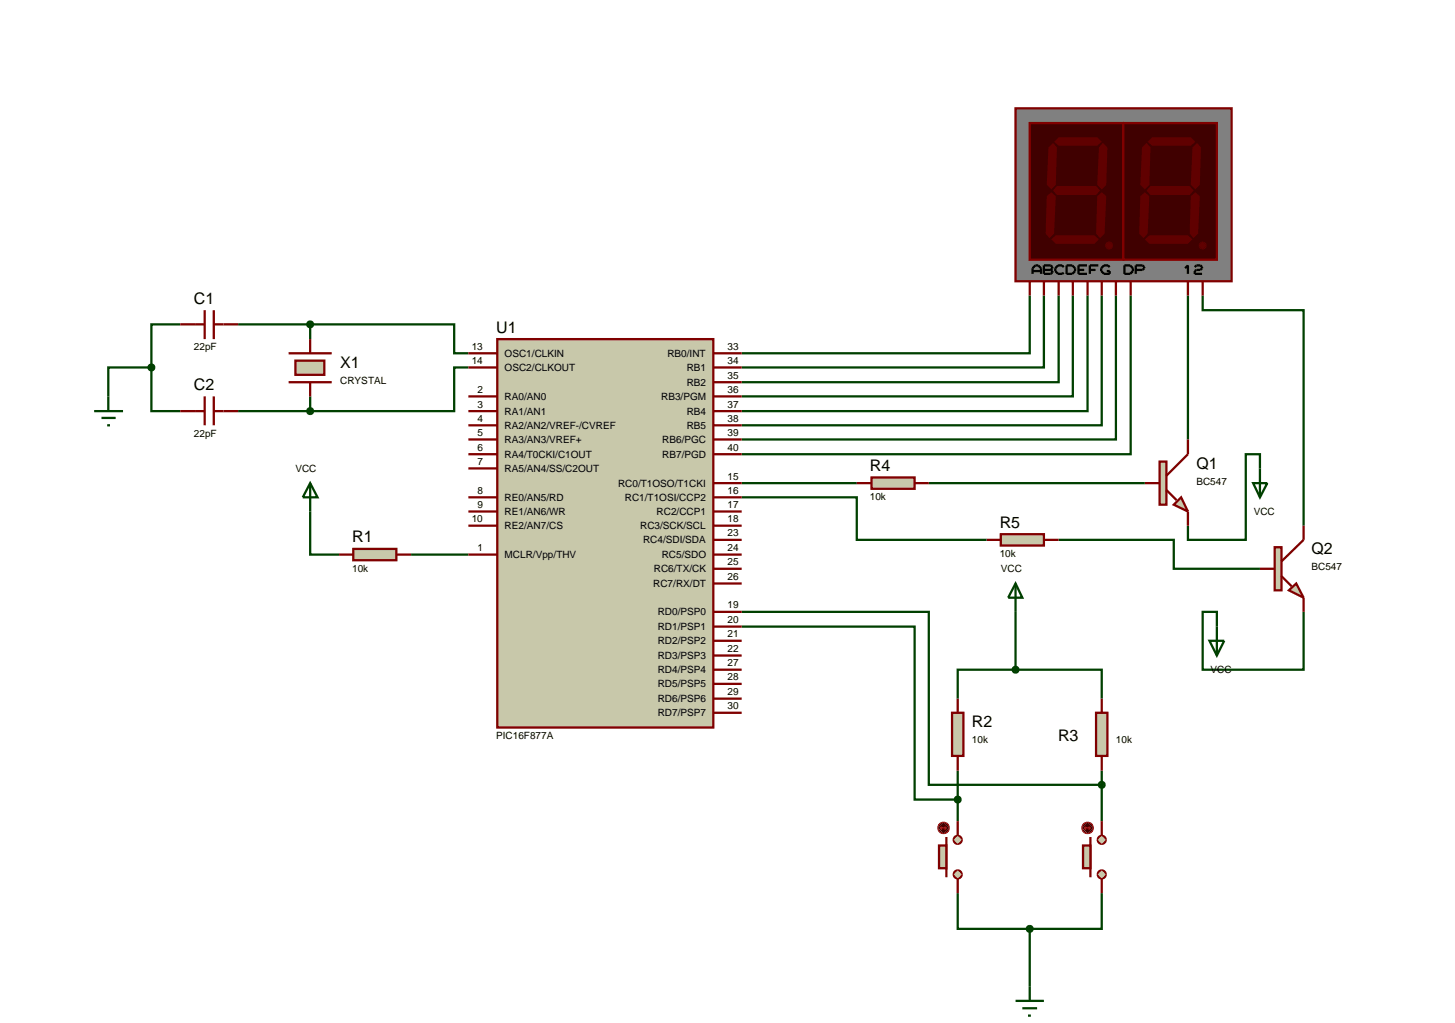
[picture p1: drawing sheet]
<svg xmlns="http://www.w3.org/2000/svg" width="257mm" height="180mm" viewBox="0 0 257 180" stroke-linecap="round" stroke-linejoin="round" font-family="sans-serif">
<g fill="none" stroke="#004000" stroke-width=".4">
<path d="M31.8 57.2h-5.1v7.6M42 57.2h12.7M54.7 57.2h25.4v5.1h2.5M54.7 57.2v2.6M181.6 52.1v10.2h-50.8M184.1 52.1v12.7h-53.3M186.7 52.1v15.3h-55.9M189.2 52.1v17.8h-58.4M191.8 52.1v20.4h-61M194.3 52.1v22.9h-63.5M196.8 52.1v25.4h-66M199.4 52.1v28h-68.6"/>
<path d="M209.5 52.1v25.4M212.1 52.1v2.6h17.8v38M26.7 64.8v7.7h5.1M26.7 64.8h-7.6v5.1M42 72.5h12.7M54.7 69.9v2.6M82.6 64.8h-2.5v7.7h-25.4M54.7 90.2v7.6h5.1M72.5 97.8h10.1M130.8 87.7h20.3v7.5h22.9M130.8 85.2h20.3M163.8 85.2h38.1"/>
<path d="M186.7 95.2h20.3v5.1h15.2M222.2 82.6v-2.5h-2.5v15.1h-10.2v-2.5M130.8 107.9h33v30.5h30.5M130.8 110.5h30.5v30.5h7.6M179.1 118.1h-10.2v5.1M179.1 118.1h15.2v5.1M179.1 107.9v10.2M229.9 107.9v10.2h-17.8v-10.2h2.5v2.6M168.9 135.9v8.9M194.3 135.9v8.9M168.9 157.5v6.3h12.7M194.3 157.5v6.3h-12.7"/>
<path d="M181.6 163.8v10.2"/>
</g>
<path d="M87.7 59.8h38.1v68.5h-38.1z" fill="#c8c8aa" stroke="#800000" stroke-width=".4"/>
<g fill="none" stroke="#800000" stroke-width=".4">
<path d="M50.9 62.3h7.6M50.9 67.4h7.6M82.6 69.9h5.1M82.6 72.5h5.1M82.6 75h5.1M82.6 62.3h5.1M82.6 64.8h5.1M82.6 77.5h5.1M125.8 69.9h5M125.8 72.5h5M125.8 75h5M125.8 62.3h5"/>
<path d="M125.8 64.8h5M125.8 77.5h5M125.8 67.4h5M82.6 80.1h5.1M82.6 82.6h5.1M82.6 87.7h5.1M82.6 90.2h5.1M82.6 92.7h5.1M82.6 97.8h5.1M125.8 80.1h5M125.8 87.7h5M125.8 90.2h5"/>
<path d="M125.8 92.7h5M125.8 97.8h5M125.8 95.2h5M125.8 85.2h5M125.8 107.9h5M125.8 110.5h5M125.8 118.1h5M125.8 115.6h5M125.8 113h5M125.8 102.9h5M125.8 100.3h5M125.8 125.7h5"/>
<path d="M125.8 123.2h5M125.8 120.6h5"/>
</g>
<path d="M52.1 63.6h5.1v2.5h-5.1z" fill="#c8c8aa" stroke="#800000" stroke-width=".4"/>
<path d="M31.8 57.2h4.3M36.1 54.7v5.1M37.7 54.7v5.1M37.7 57.2h4.3M54.7 59.8v2.5M31.8 72.5h4.3M36.1 69.9v5.1M37.7 69.9v5.1M37.7 72.5h4.3M54.7 67.4v2.5" fill="none" stroke="#800000" stroke-width=".4"/>
<path d="M54.4 56.8l.3-.1-.5 .5zM54.7 56.7l.3 .1 .2 .4zM54.7 57.7l.5-.5-.2 .4zM54.2 57.2l.5 .5-.4-.2z" fill="#004000" stroke="#004000" stroke-width=".4"/>
<path d="M54.7 56.7l.5 .5-.5 .5-.5-.5z" fill="#004000"/>
<path d="M54.4 72.1l.3-.1-.5 .5zM54.7 72l.3 .1 .2 .4zM54.7 73l.5-.5-.2 .4zM54.2 72.5l.5 .5-.4-.2z" fill="#004000" stroke="#004000" stroke-width=".4"/>
<path d="M54.7 72l.5 .5-.5 .5-.5-.5z" fill="#004000"/>
<path d="M62.3 96.8h7.6v2h-7.6z" fill="#c8c8aa" stroke="#800000" stroke-width=".4"/>
<path d="M59.8 97.8h2.5M69.9 97.8h2.6" fill="none" stroke="#800000" stroke-width=".4"/>
<path d="M16.6 72.5h5.1M17.9 73.7h2.5M18.9 75h.5M19.1 69.9v2.6" fill="none" stroke="#004000" stroke-width=".4"/>
<path d="M26.3 64.5l.4-.2-.5 .5zM26.7 64.3l.4 .2 .1 .3zM26.7 65.3l.5-.5-.1 .3zM26.2 64.8l.5 .5-.4-.2z" fill="#004000" stroke="#004000" stroke-width=".4"/>
<path d="M26.2 64.8l.5-.5 .5 .5-.5 .5z" fill="#004000"/>
<path d="M54.7 85.2l1.3 2.5h-2.6zM54.7 85.2v5" fill="none" stroke="#004000" stroke-width=".4"/>
<path d="M179.1 19.1h38.1v30.5h-38.1z" fill="#808080" stroke="#800000" stroke-width=".4"/>
<path d="M181.6 21.7h16.5v24.1h-16.5z" fill="#400000" stroke="#800000" stroke-width=".4"/>
<g fill="#600000">
<path d="M186.7 24.2h6.8l.8 .8-.8 .7h-6.8l-.8-.7z"/>
<path d="M194.5 25.2l.8 .8-.2 6.6-.8 .8-.8-.8 .3-6.6z"/>
<path d="M186.4 32.8h6.9l.7 .8-.7 .8h-6.9l-.7-.8z"/>
<path d="M185.7 25.2l.7 .8-.2 6.6-.8 .8-.8-.8 .3-6.6z"/>
<path d="M193.5 34.6l.8-.7 .8 .7-.3 6.6-.8 .8-.7-.8z"/>
<path d="M185.4 42.2l.8-.7h6.8l.8 .7-.8 .8h-6.8z"/>
<path d="M184.6 34.6l.8-.7 .8 .7-.3 6.6-.8 .8-.7-.8z"/>
</g>
<path d="M198.1 21.7h16.5v24.1h-16.5z" fill="#400000" stroke="#800000" stroke-width=".4"/>
<g fill="#600000">
<path d="M202.4 25l.8-.8h6.8l.8 .8-.8 .7h-6.8z"/>
<path d="M210.3 26l.8-.8 .7 .8-.2 6.6-.8 .8-.8-.8z"/>
<path d="M202.9 32.8h6.9l.7 .8-.7 .8h-6.9l-.7-.8z"/>
<path d="M202.2 25.2l.7 .8-.2 6.6-.8 .8-.8-.8 .3-6.6z"/>
<path d="M210 34.6l.8-.7 .8 .7-.3 6.6-.8 .8-.7-.8z"/>
<path d="M201.9 42.2l.8-.7h6.8l.8 .7-.8 .8h-6.8z"/>
<path d="M201.1 34.6l.8-.7 .8 .7-.3 6.6-.7 .8-.8-.8z"/>
<path d="M194.9 43.3l.7-.7 .7 .7-.7 .7z"/>
<path d="M211.4 43.3l.7-.7 .7 .7-.7 .7z"/>
<path d="M195.1 42.8l.5-.2-.7 .7zM195.6 42.6a.68 .68 0 0 1 .7 .7zM196.3 43.3a.68 .68 0 0 1-.7 .7zM194.9 43.3l.7 .7a.68 .68 0 0 1-.7-.7z"/>
<path d="M211.6 42.8l.5-.2-.7 .7zM212.1 42.6a.68 .68 0 0 1 .7 .7zM212.1 44l.7-.7a.68 .68 0 0 1-.7 .7zM211.4 43.3l.7 .7a.68 .68 0 0 1-.7-.7z"/>
</g>
<g fill="none" stroke="#000" stroke-width=".4">
<path d="M182.1 48.3v-1l.5-.5h.5l.5 .5v1M182.1 47.8h1.5M184.1 46.8h1.2l.3 .3v.2l-.3 .3 .3 .2v.3l-.3 .2h-1.2zM184.1 47.6h1.2M187.6 47.1l-.3-.3h-.7l-.5 .5v.5l.5 .5h.7l.3-.2M188.1 46.8h1l.5 .5v.5l-.5 .5h-1zM190.2 47.6h1M191.7 46.8h-1.5v1.5h1.5M192.2 47.6h1M193.7 46.8h-1.5v1.5M195.7 47.1l-.3-.3h-.7l-.5 .5v.5l.5 .5h1v-.5h-.5M198.3 46.8h1l.5 .5v.5l-.5 .5h-1z"/>
<path d="M200.3 47.6h1.2l.3-.3v-.2l-.3-.3h-1.2v1.5M209 47.3l.5-.5v1.5M210.7 47.1l.3-.3h.7l.3 .3v.2l-.3 .3h-.7l-.3 .2v.5h1.3"/>
</g>
<path d="M181.6 49.6v2.5M184.1 49.6v2.5M186.7 49.6v2.5M189.2 49.6v2.5M191.8 49.6v2.5M194.3 49.6v2.5M196.8 49.6v2.5M199.4 49.6v2.5M209.5 49.6v2.5M212.1 49.6v2.5" fill="none" stroke="#800000" stroke-width=".4"/>
<g fill="#c8c8aa" stroke="#800000" stroke-width=".4">
<path d="M207 89l1.3-1.3 1.2 2.5z"/>
<path d="M204.5 81.4h1.2v7.6h-1.2z"/>
</g>
<path d="M209.5 77.5v2.6l-3.8 3.8M201.9 85.2h2.6M205.7 86.4l1.8 1.8M209.5 90.2v2.5" fill="none" stroke="#800000" stroke-width=".4"/>
<g fill="#c8c8aa" stroke="#800000" stroke-width=".4">
<path d="M227.3 104.1l1.3-1.2 1.3 2.5z"/>
<path d="M224.8 96.5h1.2v7.6h-1.2z"/>
</g>
<path d="M229.9 92.7v2.5l-3.9 3.8M222.2 100.3h2.6M226 101.6l1.8 1.8M229.9 105.4v2.5" fill="none" stroke="#800000" stroke-width=".4"/>
<path d="M221 85.2h2.5l-1.3 2.5zM222.2 82.6v5.1M213.3 113h2.6l-1.3 2.6zM214.6 110.5v5.1" fill="none" stroke="#004000" stroke-width=".4"/>
<path d="M167.9 125.7h2v7.6h-2z" fill="#c8c8aa" stroke="#800000" stroke-width=".4"/>
<path d="M168.9 123.2v2.5M168.9 133.3v2.6" fill="none" stroke="#800000" stroke-width=".4"/>
<path d="M193.3 125.7h2v7.6h-2z" fill="#c8c8aa" stroke="#800000" stroke-width=".4"/>
<path d="M194.3 123.2v2.5M194.3 133.3v2.6" fill="none" stroke="#800000" stroke-width=".4"/>
<g fill="#c8c8aa" stroke="#800000" stroke-width=".4">
<path d="M193.8 147.6l.5-.2-.7 .7zM194.3 147.4a.68 .68 0 0 1 .7 .7zM194.3 148.8l.7-.7a.68 .68 0 0 1-.7 .7zM193.6 148.1l.7 .7a.68 .68 0 0 1-.7-.7z"/>
<path d="M193.8 153.7l.5-.2-.7 .7zM194.3 153.5a.68 .68 0 0 1 .7 .7zM195 154.2a.68 .68 0 0 1-.7 .7zM193.6 154.2l.7 .7a.68 .68 0 0 1-.7-.7z"/>
</g>
<g fill="#c8c8aa">
<path d="M193.6 148.1l.7-.7 .7 .7-.7 .7z"/>
<path d="M193.6 154.2l.7-.7 .7 .7-.7 .7z"/>
</g>
<path d="M192.3 147.6v7.1" fill="none" stroke="#800000" stroke-width=".4"/>
<path d="M191 149.1h1.3v4h-1.3z" fill="#c8c8aa" stroke="#800000" stroke-width=".4"/>
<path d="M194.3 144.8v2.5M194.3 154.9v2.6" fill="none" stroke="#800000" stroke-width=".4"/>
<path d="M191.1 145.3l.7-.3-1 1zM191.8 145a.94 .94 0 0 1 1 1zM191.8 147l1-1a.94 .94 0 0 1-1 1zM190.8 146l1 1a.94 .94 0 0 1-1-1z" fill="#400000" stroke="#f00" stroke-width=".2"/>
<path d="M190.8 146l1-1 1 1-1 1z" fill="#400000"/>
<path d="M191.2 146h1.1M191.2 146l.3 .3M191.5 145.8l-.3 .2M192 145.8l.3 .2M192.3 146l-.3 .3" fill="none" stroke="#f00" stroke-width=".2"/>
<g fill="#c8c8aa" stroke="#800000" stroke-width=".4">
<path d="M168.4 147.6l.5-.2-.7 .7zM168.9 147.4a.68 .68 0 0 1 .7 .7zM168.9 148.8l.7-.7a.68 .68 0 0 1-.7 .7zM168.2 148.1l.7 .7a.68 .68 0 0 1-.7-.7z"/>
<path d="M168.4 153.7l.5-.2-.7 .7zM168.9 153.5a.68 .68 0 0 1 .7 .7zM169.6 154.2a.68 .68 0 0 1-.7 .7zM168.2 154.2l.7 .7a.68 .68 0 0 1-.7-.7z"/>
</g>
<g fill="#c8c8aa">
<path d="M168.2 148.1l.7-.7 .7 .7-.7 .7z"/>
<path d="M168.2 154.2l.7-.7 .7 .7-.7 .7z"/>
</g>
<path d="M166.9 147.6v7.1" fill="none" stroke="#800000" stroke-width=".4"/>
<path d="M165.6 149.1h1.3v4h-1.3z" fill="#c8c8aa" stroke="#800000" stroke-width=".4"/>
<path d="M168.9 144.8v2.5M168.9 154.9v2.6" fill="none" stroke="#800000" stroke-width=".4"/>
<path d="M165.7 145.3l.7-.3-1 1zM166.4 145a.94 .94 0 0 1 1 1zM167.4 146a.94 .94 0 0 1-1 1zM165.4 146l1 1a.94 .94 0 0 1-1-1z" fill="#400000" stroke="#f00" stroke-width=".2"/>
<path d="M165.4 146l1-1 1 1-1 1z" fill="#400000"/>
<path d="M165.8 146h1.1M165.8 146l.3 .3M166.1 145.8l-.3 .2M166.6 145.8l.3 .2M166.9 146l-.3 .3" fill="none" stroke="#f00" stroke-width=".2"/>
<path d="M179.1 102.9l1.2 2.5h-2.5zM179.1 102.9v5" fill="none" stroke="#004000" stroke-width=".4"/>
<path d="M178.8 117.7l.3-.1-.5 .5zM179.1 117.6l.4 .2 .1 .3zM179.6 118.1l-.2 .4-.3 .1zM178.6 118.1l.5 .5-.3-.1z" fill="#004000" stroke="#004000" stroke-width=".4"/>
<path d="M179.1 117.6l.5 .5-.5 .5-.5-.5z" fill="#004000"/>
<path d="M179.1 176.5h5M180.3 177.8h2.6M181.3 179.1h.5M181.6 174v2.5" fill="none" stroke="#004000" stroke-width=".4"/>
<path d="M181.2 163.5l.4-.2-.5 .5zM181.6 163.3l.4 .2 .1 .3zM181.6 164.3l.5-.5-.2 .4zM181.1 163.8l.5 .5-.3-.1z" fill="#004000" stroke="#004000" stroke-width=".4"/>
<path d="M181.1 163.8l.5-.5 .5 .5-.5 .5z" fill="#004000"/>
<path d="M193.9 138.1l.4-.2-.5 .5zM194.3 137.9l.4 .2 .1 .3zM194.3 138.9l.5-.5-.2 .4zM193.8 138.4l.5 .5-.3-.1z" fill="#004000" stroke="#004000" stroke-width=".4"/>
<path d="M193.8 138.4l.5-.5 .5 .5-.5 .5z" fill="#004000"/>
<path d="M168.5 140.7l.4-.2-.5 .5zM168.9 140.5l.3 .1 .2 .4zM169.4 141l-.2 .4-.3 .1zM168.4 141l.5 .5-.3-.1z" fill="#004000" stroke="#004000" stroke-width=".4"/>
<path d="M168.4 141l.5-.5 .5 .5-.5 .5z" fill="#004000"/>
<path d="M153.7 84.2h7.6v2h-7.6z" fill="#c8c8aa" stroke="#800000" stroke-width=".4"/>
<path d="M151.1 85.2h2.6M161.3 85.2h2.5" fill="none" stroke="#800000" stroke-width=".4"/>
<path d="M176.5 94.2h7.6v2h-7.6z" fill="#c8c8aa" stroke="#800000" stroke-width=".4"/>
<path d="M174 95.2h2.5M184.1 95.2h2.6" fill="none" stroke="#800000" stroke-width=".4"/>
<g font-size="2.8">
<text x="34.2" y="53.6">C1</text>
<text x="87.5" y="58.7">U1</text>
<text x="60" y="64.9">X1</text>
<text x="34.2" y="68.8">C2</text>
<text x="153.4" y="83.1">R4</text>
<text x="211" y="82.7">Q1</text>
<text x="62.1" y="95.7">R1</text>
<text x="176.3" y="93.1">R5</text>
<text x="231.3" y="97.8">Q2</text>
<text x="171.4" y="128.3">R2</text>
<text x="186.6" y="130.8">R3</text>
</g>
<g font-size="1.8">
<text x="34.2" y="61.8">22pF</text>
<text x="83.2" y="61.7">13</text>
<text x="83.2" y="64.2">14</text>
<text x="89" y="62.9">OSC1/CLKIN</text>
<text x="89" y="65.4">OSC2/CLKOUT</text>
<text x="117.7" y="62.9">RB0/INT</text>
<text x="121.1" y="65.4">RB1</text>
<text x="128.3" y="64.2">34</text>
<text x="128.3" y="61.7">33</text>
<text x="60" y="67.7">CRYSTAL</text>
<text x="84.2" y="69.3">2</text>
<text x="84.2" y="71.9">3</text>
<text x="89" y="70.5">RA0/AN0</text>
<text x="116.6" y="70.5">RB3/PGM</text>
<text x="121.1" y="68">RB2</text>
<text x="128.3" y="71.9">37</text>
<text x="128.3" y="69.3">36</text>
<text x="128.3" y="66.8">35</text>
<text x="34.2" y="77">22pF</text>
<text x="84.2" y="74.4">4</text>
<text x="84.2" y="76.9">5</text>
<text x="89" y="73.1">RA1/AN1</text>
<text x="89" y="75.6">RA2/AN2/VREF-/CVREF</text>
<text x="121.1" y="75.6">RB5</text>
<text x="121.1" y="73.1">RB4</text>
<text x="128.3" y="76.9">39</text>
<text x="128.3" y="74.4">38</text>
<text x="52.1" y="83.2">VCC</text>
<text x="84.2" y="79.5">6</text>
<text x="84.2" y="82">7</text>
<text x="89" y="80.7">RA4/T0CKI/C1OUT</text>
<text x="89" y="83.2">RA5/AN4/SS/C2OUT</text>
<text x="89" y="78.1">RA3/AN3/VREF+</text>
<text x="116.8" y="80.7">RB7/PGD</text>
<text x="116.8" y="78.1">RB6/PGC</text>
<text x="128.3" y="79.5">40</text>
<text x="84.2" y="87.1">8</text>
<text x="84.2" y="89.6">9</text>
<text x="89" y="88.3">RE0/AN5/RD</text>
<text x="109" y="85.8">RC0/T1OSO/T1CKI</text>
<text x="110.2" y="88.3">RC1/T1OSI/CCP2</text>
<text x="128.3" y="87.1">16</text>
<text x="128.3" y="89.6">17</text>
<text x="128.3" y="84.6">15</text>
<text x="153.4" y="88.2">10k</text>
<text x="211" y="85.5">BC547</text>
<text x="83.2" y="92.1">10</text>
<text x="89" y="90.8">RE1/AN6/WR</text>
<text x="89" y="93.3">RE2/AN7/CS</text>
<text x="112.9" y="93.3">RC3/SCK/SCL</text>
<text x="113.4" y="95.8">RC4/SDI/SDA</text>
<text x="115.8" y="90.8">RC2/CCP1</text>
<text x="128.3" y="92.1">18</text>
<text x="128.3" y="94.6">23</text>
<text x="221.1" y="90.8">VCC</text>
<text x="62.1" y="100.8">10k</text>
<text x="84.2" y="97.2">1</text>
<text x="89" y="98.4">MCLR/Vpp/THV</text>
<text x="115.3" y="100.9">RC6/TX/CK</text>
<text x="116.7" y="98.4">RC5/SDO</text>
<text x="128.3" y="99.7">25</text>
<text x="128.3" y="97.2">24</text>
<text x="176.3" y="98.2">10k</text>
<text x="176.5" y="100.9">VCC</text>
<text x="231.3" y="100.6">BC547</text>
<text x="115.2" y="103.5">RC7/RX/DT</text>
<text x="128.3" y="107.3">19</text>
<text x="128.3" y="102.3">26</text>
<text x="116" y="108.5">RD0/PSP0</text>
<text x="116" y="111.1">RD1/PSP1</text>
<text x="116" y="113.6">RD2/PSP2</text>
<text x="128.3" y="109.9">20</text>
<text x="128.3" y="112.4">21</text>
<text x="116" y="118.7">RD4/PSP4</text>
<text x="116" y="116.2">RD3/PSP3</text>
<text x="128.3" y="120">28</text>
<text x="128.3" y="117.5">27</text>
<text x="128.3" y="115">22</text>
<text x="213.5" y="118.7">VCC</text>
<text x="116" y="123.8">RD6/PSP6</text>
<text x="116" y="121.2">RD5/PSP5</text>
<text x="128.3" y="125.1">30</text>
<text x="128.3" y="122.6">29</text>
<text x="87.5" y="130.3">PIC16F877A</text>
<text x="116" y="126.3">RD7/PSP7</text>
<text x="171.4" y="131.1">10k</text>
<text x="196.8" y="131.1">10k</text>
</g>
</svg>
